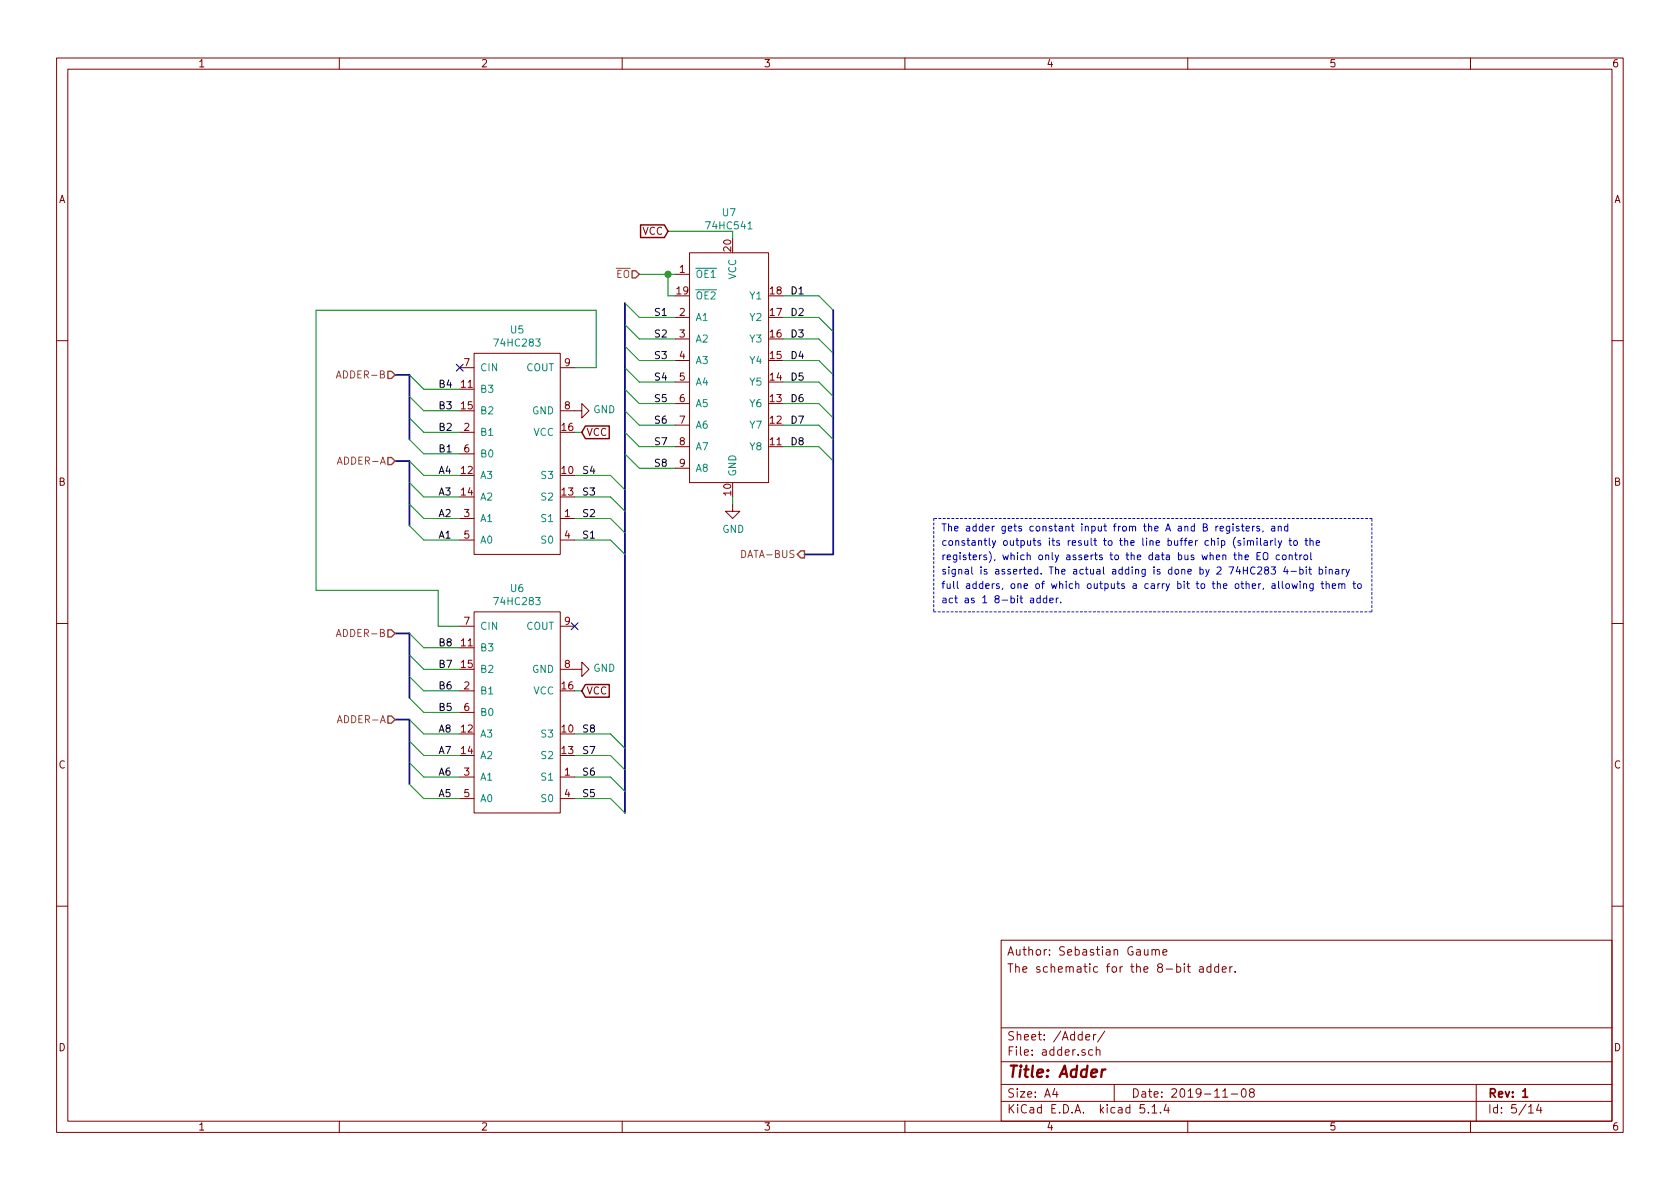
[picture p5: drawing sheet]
<svg xmlns="http://www.w3.org/2000/svg" width="297mm" height="210mm" viewBox="0 0 297 210" stroke-linecap="round" stroke-linejoin="round" font-family="sans-serif">
<g fill="none" stroke="#840000" stroke-width=".18">
<path d="M10 10.3h277v189.9h-277zM12 12.2h273v186.1h-273zM60 10.3v1.9M110 10.3v1.9M160 10.3v1.9M210 10.3v1.9M260 10.3v1.9M119.4 48.5h2.5M119.4 56.1h2.5M119.4 59.9h2.5M121.9 44.7h14v40.6h-14zM10 60.2h2"/>
<path d="M81.3 76.4h2.5M81.3 65h2.5M83.8 62.5h15.3v35.5h-15.3zM99.1 72.6h3.8v-1.2l1.2 1.2-1.2 1.3v-1.3M99.1 65h2.5M119.4 63.7h2.5M119.4 67.6h2.5M119.4 71.4h2.5M119.4 75.2h2.5M119.4 79h2.5M285 60.2h2M81.3 91.7h2.5"/>
<path d="M81.3 95.5h2.5M81.3 80.3h2.5M99.1 91.7h2.5M99.1 95.5h2.5M119.4 82.8h2.5M129.5 89.1v1.3h1.3l-1.3 1.3-1.2-1.3h1.2M10 110.3h2M81.3 110.7h2.5M83.8 108.2h15.3v35.6h-15.3zM99.1 118.4h3.8v-1.3l1.2 1.3-1.2 1.2v-1.2M99.1 110.7h2.5M285 110.3h2"/>
<path d="M81.3 137.4h2.5M81.3 122.2h2.5M81.3 126h2.5M99.1 137.4h2.5M81.3 141.2h2.5M99.1 141.2h2.5M10 160.2h2M177 166.3h108v32h-108zM202.3 167.9l.1 .9 .4 .1 .2-.1M203 167.9v1M203.7 168l.2-.1 .4 .1v.9M203.7 167.9v1"/>
<path d="M204.3 168.1a.36 .36 0 0 1 .3-.2 .36 .36 0 0 1 .4 .2v.8M205.6 168.4l.7-.1-.1-.3-.4-.1-.2 .2 .1 .7h.5M209.9 170.9h.6M210.1 170.4v1.3l.4 .2M212.1 171h.6l.1 .9M212.8 171.3l-.6 .1a.29 .29 0 0 0-.2 .2 .29 .29 0 0 0 .2 .3h.6M214.1 171l-.4-.1-.3 .3 .1 .6 .2 .1h.4M214.1 170.4v1.5M215.5 171l-.5-.1-.2 .3v.6l.2 .1h.5M215.5 170.4v1.5M216.1 171.4l.7-.1-.1-.3-.4-.1-.2 .2 .1 .8h.5M217.4 170.9v1"/>
<path d="M217.9 170.9l-.5 .3M218.4 171.8v.1M285 160.2h2M60 198.3v1.9M110 198.3v1.9M160 198.3v1.9M177 194.8h108M177 191.8h108M177 187.8h108M177 181.8h108M186.5 192.5l-.4 1h1M186.8 193v1"/>
<path d="M192 183.4l.7-.1-.1-.3-.4-.1-.2 .2v.7h.6M193.2 185.7l-.4-.1-.3 .3 .1 .6 .2 .1 .4-.1M193.3 182.9v1M193.8 182.9l-.3 .1-.2 .2M193.8 185.7h.1a.37 .37 0 0 1 .6 .1v.8M193.8 185.1v1.5M195.3 182.3l-1.2 2M197 191.8v3M202.3 195.3h-.7l-.1 .7 .3-.1 .5 .1 .1 .2-.1 .5-.2 .1-.6-.1M203 196.7v.1M203.7 195.8l.4-.5v1.5M203.7 196.8h.8"/>
<path d="M205.2 196.7v.1M206.2 195.2l-.4 1.1h1M206.6 195.8v1M210 198.3v1.9M216.2 194h.8M217.7 193.5h1.1M219.6 192.7l.4-.2a.94 .94 0 0 1 0 1.5 .82 .82 0 0 1-.4-1.3zM221.2 193.2l-.3-.3 .1-.2 .2-.2 .4 .1 .2 .2-.1 .2-.6 .2a.48 .48 0 0 0-.1 .7l.2 .1 .5-.1a.48 .48 0 0 0-.1-.7h-.1M260 198.3v1.9M261 191.8v6.5M270.3 195.8l.4-.5v1.5M270.3 196.8h.8"/>
<path d="M272.1 195.2l-.4 1.1h.9M272.4 195.8v1"/>
</g>
<path d="M269.2 193l.5-.5v1.5M269.2 194h.9" fill="none" stroke="#840000" stroke-width=".3"/>
<path d="M194.9 189.1l-.2 1.3M195.5 189.1a.55 .55 0 0 0-.7 .4" fill="none" stroke="#840000" stroke-width=".41"/>
<path d="M132.3 40.5h.7" fill="none" stroke="#008484" stroke-width=".18"/>
<path d="M165.1 91.7v16.5M242.6 91.7h-77.5M165.1 108.2h77.5M242.6 108.2v-16.5" fill="none" stroke="#0000c2" stroke-width=".18" stroke-dasharray=".4 .4"/>
<path d="M110.5 53.6v90.2M147.3 54.9v43.1h-5.1M69.8 66.3h2.6v11.4M69.8 81.5h2.6v11.5M69.8 112h2.6v11.4M69.8 127.2h2.6v11.5" fill="none" stroke="#000084" stroke-width=".3"/>
<g fill="none" stroke="#008400" stroke-width=".18">
<path d="M110.5 53.6l2.5 2.5h6.4M110.5 57.4l2.5 2.5h6.4M113 48.5h6.4M118.1 40.9h11.4v1.3M118.1 48.5v3.8h1.3M138.4 52.3h6.4l2.5 2.6M138.4 56.1h6.4l2.5 2.6M138.4 59.9h6.4l2.5 2.6M72.4 73.9l2.5 2.5h6.4M72.4 66.3l2.5 2.5h6.4M72.4 70.1l2.5 2.5h6.4M72.4 77.7l2.5 2.6h6.4"/>
<path d="M101.6 76.4h1.3M101.6 65h3.8v-10.1h-49.5v49.5h21.6v6.3h3.8M110.5 61.2l2.5 2.5h6.4M110.5 65l2.5 2.6h6.4M110.5 72.6l2.5 2.6h6.4M110.5 68.8l2.5 2.6h6.4M110.5 76.4l2.5 2.6h6.4M138.4 63.7h6.4l2.5 2.6M138.4 67.6h6.4l2.5 2.5M138.4 75.2h6.4l2.5 2.5M138.4 71.4h6.4l2.5 2.5M138.4 79h6.4l2.5 2.5"/>
<path d="M72.4 85.3l2.5 2.6h6.4M72.4 81.5l2.5 2.6h6.4M72.4 89.1l2.5 2.6h6.4M72.4 93l2.5 2.5h6.4M101.6 87.9h6.3l2.6 2.5M101.6 84.1h6.3l2.6 2.5M101.6 91.7h6.3l2.6 2.5M101.6 95.5h6.3l2.6 2.5M110.5 80.3l2.5 2.5h6.4M129.5 87.9v1.2M72.4 119.6l2.5 2.6h6.4M72.4 115.8l2.5 2.6h6.4"/>
<path d="M72.4 112l2.5 2.5h6.4M72.4 131.1l2.5 2.5h6.4M72.4 134.9l2.5 2.5h6.4M72.4 127.2l2.5 2.6h6.4M72.4 138.7l2.5 2.5h6.4M72.4 123.4l2.5 2.6h6.4M101.6 133.6h6.3l2.6 2.5M101.6 137.4h6.3l2.6 2.5M101.6 129.8h6.3l2.6 2.5M101.6 122.2h1.3M101.6 141.2h6.3l2.6 2.6"/>
</g>
<path d="M111.8 47.9h.6l.6 .6-.6 .6h-.6zM68.6 65.7h.6l.6 .6-.6 .6h-.6zM68.6 80.9h.6l.6 .6-.6 .7h-.6zM141.6 97.4h.6v1.3h-.6l-.6-.7zM68.6 111.4h.6l.6 .6-.6 .6h-.6zM68.6 126.6h.6l.6 .6-.6 .7h-.6z" fill="none" stroke="#848400" stroke-width=".25"/>
<path d="M59.5 66.8l.4-1.2 .4 1.2M59.5 112.6l.4-1.3 .4 1.3" fill="none" stroke="#848400" stroke-width=".18"/>
<path d="M113.3 39.8h4.2l.6 1.1-.6 1.1h-4.2zM103.5 75.3h4.2v2.3h-4.2l-.6-1.2zM103.5 121.1h4.2v2.2h-4.2l-.6-1.1z" fill="none" stroke="#840000" stroke-width=".25"/>
<g fill="none" stroke="#0000c2" stroke-width=".18">
<path d="M215.4 93.1l-.4 .2M215.7 93.5l.6-.1v-.3h-.4l-.2 .1 .1 .6h.5M217.4 93.1v1l-.2 .2h-.3M217.4 93.1h-.4l-.2 .2 .1 .5h.5M218 92.6v.2M218 93.1v.8M218.1 98.1h.5M218.3 97.7v1.1l.3 .2M218.4 95a1.47 1.47 0 0 0 0 1.9M219 98.3l.2-.2 .3 .1 .1 .8M219 93.1h-.3l-.1 .1v.2l.4 .1v.3h-.4M219 97.7v1.3"/>
<path d="M219.4 95.7l-.4-.1-.1 .2v.2l.5 .1v.3h-.5M219.5 93.1h.5M219.7 92.6v1.1l.3 .2M220 95.2v.1M220 95.6v.8M220.1 98.5l.7-.1-.1-.2-.4-.1-.2 .2 .1 .6h.5M220.3 93.5l.6-.1v-.3h-.4l-.2 .1 .1 .6h.5M220.5 95.7l.3-.1 .3 .1v.7M220.5 95.6v.8M221.1 95.8l.2-.2 .3 .1v.7M221.5 93.1v.8M221.8 93.1l-.3 .2"/>
<path d="M222.2 95.2v.1M222.2 98.3h.5M222.2 95.6v.8M222.7 93.1h-.3l-.2 .1v.2l.5 .1v.3h-.5M222.9 97.7h-.7v1.3h.7M222.9 95.2v1.1l.1 .1M223.3 93.8l-.1 .3M223.4 97.9a.45 .45 0 0 1 .7 0 .88 .88 0 0 1-.2 1.1l-.4-.1a1.07 1.07 0 0 1-.1-1zM223.5 95.7h.5l.1 .7M224.1 95.9l-.5 .1-.1 .1v.3h.6M224.7 95.6v.8M224.9 93.1h.4l.1 .8"/>
<path d="M225 95.6l-.3 .2M225.4 93.4h-.4l-.2 .2 .2 .3 .4-.1M225.5 95.2v1.1l.1 .1M226 93.2l.2-.1h.3v.8M226 95.6l.3 .8M226 93.1v.8M226.2 98.2l-.3-.1-.3 .3 .2 .5h.4M226.6 95.6l-.4 1.1-.2 .2M226.8 98.2l.4-.1 .2 .3-.1 .5-.3 .1-.3-.3zM227.7 93.1h-.4l-.2 .2 .1 .5h.5M227.7 92.6v1.3M227.9 95.6h.5"/>
<path d="M227.9 98.3l.2-.2 .3 .1 .1 .8M227.9 98.1v.9M228.1 95.2v1.1l.3 .1M228.8 95.7l.2-.1 .3 .1 .1 .5-.1 .2h-.3l-.2-.1zM228.9 98.1h.5M229.1 97.7v1.1l.3 .2M229.8 98.1v.9M230.2 98.1l-.4 .3M230.7 98.2l.3-.1 .2 .3-.1 .5-.3 .1-.3-.3zM230.7 95.6h.5M230.9 95.2v1.1l.3 .1M231.6 95.7l.2-.1 .3 .1 .1 .7"/>
<path d="M231.6 95.2v1.2M231.7 97.7v1.1l.2 .2M232.7 96l.6-.1-.1-.2-.3-.1-.2 .2 .1 .6h.4M182.2 105.8h.5l.1 .8M182.8 106.1h-.5l-.1 .2v.2h.6M183.9 105.8h-.4l-.2 .2 .1 .5h.5M183.9 105.3v1.3M185.1 105.8h-.4l-.2 .2 .1 .5h.5M185.1 105.3v1.3M185.6 106.2l.6-.1v-.3h-.4l-.2 .1 .1 .6h.5M186.8 105.8v.8M187.1 105.8h-.2l-.1 .2"/>
<path d="M187.5 106.5v.1M222.4 100.4l.5-.2 .2 .4-.1 .2-.7 .7h.8M223.8 100.8l-.2-.1v-.3l.5-.2 .2 .2v.3l-.6 .2-.1 .1v.3l.2 .2h.3l.2-.2v-.4l-.2-.1M224.7 100.2h.8l-.4 .5 .4 .2v.4l-.2 .2-.6-.1M224.9 103.3h.5l.1 .8M225.5 103.5l-.5 .1-.1 .2v.2h.6M226.1 102.8v1.1l.1 .2M226.7 102.8v1.1l.2 .2M227.3 100.2l-.3 .9h.8M227.5 103.3l.3-.1 .1 .1v.7l-.3 .1-.3-.3zM227.6 100.7v.8M228.2 101h1"/>
<path d="M228.4 103.2l.3 .9 .2-.7 .3 .7 .2-.9M229.8 100.7h.4l.2 .2-.1 .6h-.5M229.8 100.2v1.3M229.9 102.8v.1M229.9 103.2v.9M230.5 103.3l.2-.1 .3 .1v.8M230.5 103.2v.9M231 100.2v.2M231 100.7v.8M231.4 100.7h.5M231.6 100.2v1.1l.3 .2M232.2 103.2v1l-.3 .3-.3-.1"/>
<path d="M232.2 103.3l-.4-.1-.2 .2 .1 .6h.5M233.2 100.7h.4l.3 .2-.1 .6h-.6M233.2 100.2v1.3M233.6 103.2h.4M233.8 102.8v1.1l.2 .2M234.4 100.2v.2M234.4 100.7v.8M234.5 103.3l.1-.1 .3 .1 .1 .8M234.5 102.8v1.3M235 100.8l.2-.1h.3l.1 .8M235 100.7v.8M235.6 103.6l.6-.1-.1-.2-.4-.1-.1 .2v.6h.5"/>
<path d="M236.2 100.7h.5v.8M236.7 103.3l.2-.1 .3 .1 .1 .8M236.7 101h-.4l-.2 .2 .1 .3h.5M236.7 103.2v.9M237.3 103.4l.1-.2 .3 .1 .1 .8M237.3 100.7v.8M237.7 100.7l-.4 .2M238 100.7l.3 .8M238.6 100.7l-.4 1.1-.2 .1M239.2 103.2h.5M239.4 102.8v1.1l.3 .2M240.2 103.3l.3-.1 .1 .1v.7l-.3 .1-.3-.3z"/>
</g>
<circle cx="118.1" cy="48.5" r=".51" fill="#008400" stroke="#008400" stroke-width=".25"/>
<path d="M80.7 64.4l1.2 1.2M81.9 64.4l-1.2 1.2M101 110.1l1.2 1.2M102.2 110.1l-1.2 1.2" fill="none" stroke="#000084" stroke-width=".18"/>
<text font-size="2.8" fill="#840000" x="178" y="190.5">Title: Adder</text>
<g font-size="2.1" fill="#840000">
<text x="178" y="172">The schematic for the 8-bit adder.</text>
<text x="178" y="169">Author: Sebastian Gaume</text>
<text x="178" y="184">Sheet: /Adder/</text>
<text x="178" y="186.7">File: adder.sch</text>
<text x="178" y="196.9">KiCad E.D.A. kicad 5.1.4</text>
<text x="178" y="194.1">Size: A4</text>
<text x="200" y="194.1">Date: 2019-11-08</text>
<text x="263" y="194.1">Rev: 1</text>
<text x="263" y="196.9">Id: 5/14</text>
</g>
<g font-size="1.8" fill="#840000">
<text x="35" y="11.9">1</text>
<text x="85" y="11.9">2</text>
<text x="135" y="11.9">3</text>
<text x="185" y="11.9">4</text>
<text x="235" y="11.9">5</text>
<text x="285" y="11.9">6</text>
<text x="10.4" y="35.9">A</text>
<text x="285.4" y="35.9">A</text>
<text x="113.6" y="41.5">VCC</text>
<text x="129.3" y="44.4" transform="rotate(-90 129.3 44.4)">20</text>
<text x="119.7" y="52.1">19</text>
<text x="120.2" y="48.3">1</text>
<text x="136.2" y="52.1">18</text>
<text x="120.2" y="55.9">2</text>
<text x="120.2" y="59.7">3</text>
<text x="136.2" y="59.7">16</text>
<text x="136.2" y="55.9">17</text>
<text x="82.1" y="64.8">7</text>
<text x="99.8" y="64.8">9</text>
<text x="120.2" y="63.5">4</text>
<text x="136.2" y="63.5">15</text>
<text x="81.6" y="68.6">11</text>
<text x="120.2" y="67.3">5</text>
<text x="120.2" y="71.1">6</text>
<text x="136.2" y="71.1">13</text>
<text x="136.2" y="67.3">14</text>
<text x="81.6" y="72.4">15</text>
<text x="82.1" y="76.2">2</text>
<text x="99.4" y="76.2">16</text>
<text x="99.8" y="72.4">8</text>
<text x="103.7" y="77.1">VCC</text>
<text x="120.2" y="74.9">7</text>
<text x="136.2" y="74.9">12</text>
<text x="81.6" y="83.8">12</text>
<text x="82.1" y="80">6</text>
<text x="99.4" y="83.8">10</text>
<text x="120.2" y="78.7">8</text>
<text x="120.2" y="82.5">9</text>
<text x="136.2" y="78.7">11</text>
<text x="10.4" y="85.9">B</text>
<text x="81.6" y="87.6">14</text>
<text x="99.4" y="87.6">13</text>
<text x="129.3" y="87.6" transform="rotate(-90 129.3 87.6)">10</text>
<text x="285.4" y="85.9">B</text>
<text x="82.1" y="91.4">3</text>
<text x="82.1" y="95.2">5</text>
<text x="99.8" y="91.4">1</text>
<text x="99.8" y="95.2">4</text>
<text x="82.1" y="110.5">7</text>
<text x="99.8" y="110.5">9</text>
<text x="81.6" y="114.3">11</text>
<text x="81.6" y="118.1">15</text>
<text x="99.8" y="118.1">8</text>
<text x="82.1" y="121.9">2</text>
<text x="82.1" y="125.7">6</text>
<text x="99.4" y="121.9">16</text>
<text x="103.7" y="122.8">VCC</text>
<text x="81.6" y="129.5">12</text>
<text x="99.4" y="129.5">10</text>
<text x="10.4" y="135.9">C</text>
<text x="81.6" y="133.3">14</text>
<text x="82.1" y="137.2">3</text>
<text x="99.4" y="133.3">13</text>
<text x="99.8" y="137.2">1</text>
<text x="285.4" y="135.9">C</text>
<text x="82.1" y="141">5</text>
<text x="99.8" y="141">4</text>
<text x="10.4" y="185.9">D</text>
<text x="285.4" y="185.9">D</text>
<text x="35" y="199.9">1</text>
<text x="85" y="199.9">2</text>
<text x="135" y="199.9">3</text>
<text x="185" y="199.9">4</text>
<text x="235" y="199.9">5</text>
<text x="285" y="199.9">6</text>
</g>
<g font-size="1.8" fill="#008484">
<text x="125.2" y="40.6">74HC541</text>
<text x="127.8" y="38.2">U7</text>
<text x="122.9" y="49.1">OE1</text>
<text x="122.9" y="53">OE2</text>
<text x="130.2" y="49.4" transform="rotate(-90 130.2 49.4)">VCC</text>
<text x="132.7" y="53">Y1</text>
<text x="90.3" y="59">U5</text>
<text x="122.9" y="56.8">A1</text>
<text x="132.7" y="56.8">Y2</text>
<text x="84.8" y="65.7">CIN</text>
<text x="87.7" y="61.3">74HC283</text>
<text x="93" y="65.7">COUT</text>
<text x="122.9" y="60.6">A2</text>
<text x="122.9" y="64.4">A3</text>
<text x="132.7" y="64.4">Y4</text>
<text x="132.7" y="60.6">Y3</text>
<text x="84.8" y="69.5">B3</text>
<text x="122.9" y="68.2">A4</text>
<text x="132.7" y="68.2">Y5</text>
<text x="84.8" y="73.3">B2</text>
<text x="84.8" y="77.1">B1</text>
<text x="94.1" y="73.3">GND</text>
<text x="94.3" y="77.1">VCC</text>
<text x="104.9" y="73.1">GND</text>
<text x="122.9" y="72">A5</text>
<text x="122.9" y="75.8">A6</text>
<text x="132.7" y="75.8">Y7</text>
<text x="132.7" y="72">Y6</text>
<text x="84.8" y="80.9">B0</text>
<text x="122.9" y="79.6">A7</text>
<text x="122.9" y="83.4">A8</text>
<text x="132.7" y="79.6">Y8</text>
<text x="84.8" y="84.7">A3</text>
<text x="84.8" y="88.5">A2</text>
<text x="95.9" y="84.7">S3</text>
<text x="95.9" y="88.5">S2</text>
<text x="130.2" y="84.3" transform="rotate(-90 130.2 84.3)">GND</text>
<text x="84.8" y="92.3">A1</text>
<text x="95.9" y="92.3">S1</text>
<text x="127.7" y="94.2">GND</text>
<text x="84.8" y="96.1">A0</text>
<text x="95.9" y="96.1">S0</text>
<text x="87.7" y="107">74HC283</text>
<text x="90.3" y="104.7">U6</text>
<text x="84.8" y="111.4">CIN</text>
<text x="93" y="111.4">COUT</text>
<text x="84.8" y="115.2">B3</text>
<text x="84.8" y="119">B2</text>
<text x="94.1" y="119">GND</text>
<text x="104.9" y="118.8">GND</text>
<text x="84.8" y="122.8">B1</text>
<text x="94.3" y="122.8">VCC</text>
<text x="84.8" y="130.4">A3</text>
<text x="84.8" y="126.6">B0</text>
<text x="95.9" y="130.4">S3</text>
<text x="84.8" y="134.2">A2</text>
<text x="95.9" y="134.2">S2</text>
<text x="84.8" y="138">A1</text>
<text x="84.8" y="141.9">A0</text>
<text x="95.9" y="138">S1</text>
<text x="95.9" y="141.9">S0</text>
</g>
<g font-size="1.8" fill="#848400">
<text x="108.9" y="49.1">EO</text>
<text x="60.2" y="66.9">ADDER-B</text>
<text x="60.2" y="82.2">ADDER-A</text>
<text x="131.5" y="98.7">DATA-BUS</text>
<text x="60.2" y="112.6">ADDER-B</text>
<text x="60.2" y="127.9">ADDER-A</text>
</g>
<g font-size="1.8">
<text x="139.7" y="52.1">D1</text>
<text x="115.6" y="55.9">S1</text>
<text x="115.6" y="59.7">S2</text>
<text x="139.7" y="55.9">D2</text>
<text x="139.7" y="59.7">D3</text>
<text x="115.6" y="63.5">S3</text>
<text x="139.7" y="63.5">D4</text>
<text x="77.5" y="68.6">B4</text>
<text x="115.6" y="71.1">S5</text>
<text x="115.6" y="67.3">S4</text>
<text x="139.7" y="67.3">D5</text>
<text x="139.7" y="71.1">D6</text>
<text x="77.5" y="76.2">B2</text>
<text x="77.5" y="72.4">B3</text>
<text x="115.6" y="74.9">S6</text>
<text x="139.7" y="74.9">D7</text>
<text x="77.5" y="83.8">A4</text>
<text x="77.5" y="80">B1</text>
<text x="102.9" y="83.8">S4</text>
<text x="115.6" y="78.7">S7</text>
<text x="115.6" y="82.5">S8</text>
<text x="139.7" y="78.7">D8</text>
<text x="77.5" y="87.6">A3</text>
<text x="102.9" y="87.6">S3</text>
<text x="77.5" y="91.4">A2</text>
<text x="77.5" y="95.2">A1</text>
<text x="102.9" y="95.2">S1</text>
<text x="102.9" y="91.4">S2</text>
<text x="77.5" y="114.3">B8</text>
<text x="77.5" y="118.1">B7</text>
<text x="77.5" y="121.9">B6</text>
<text x="77.5" y="125.7">B5</text>
<text x="77.5" y="129.5">A8</text>
<text x="102.9" y="129.5">S8</text>
<text x="77.5" y="133.3">A7</text>
<text x="77.5" y="137.2">A6</text>
<text x="102.9" y="137.2">S6</text>
<text x="102.9" y="133.3">S7</text>
<text x="77.5" y="141">A5</text>
<text x="102.9" y="141">S5</text>
</g>
<g font-size="1.8" fill="#0000c2">
<text x="166.4" y="94">The adder gets constant input from the A and B registers, and</text>
<text x="166.4" y="101.6">signal is asserted. The actual adding is done by 2 74HC283 4-bit binary</text>
<text x="166.4" y="99.1">registers), which only asserts to the data bus when the EO control</text>
<text x="166.4" y="96.5">constantly outputs its result to the line buffer chip (similarly to the</text>
<text x="166.4" y="106.7">act as 1 8-bit adder.</text>
<text x="166.4" y="104.1">full adders, one of which outputs a carry bit to the other, allowing them to</text>
</g>
</svg>
